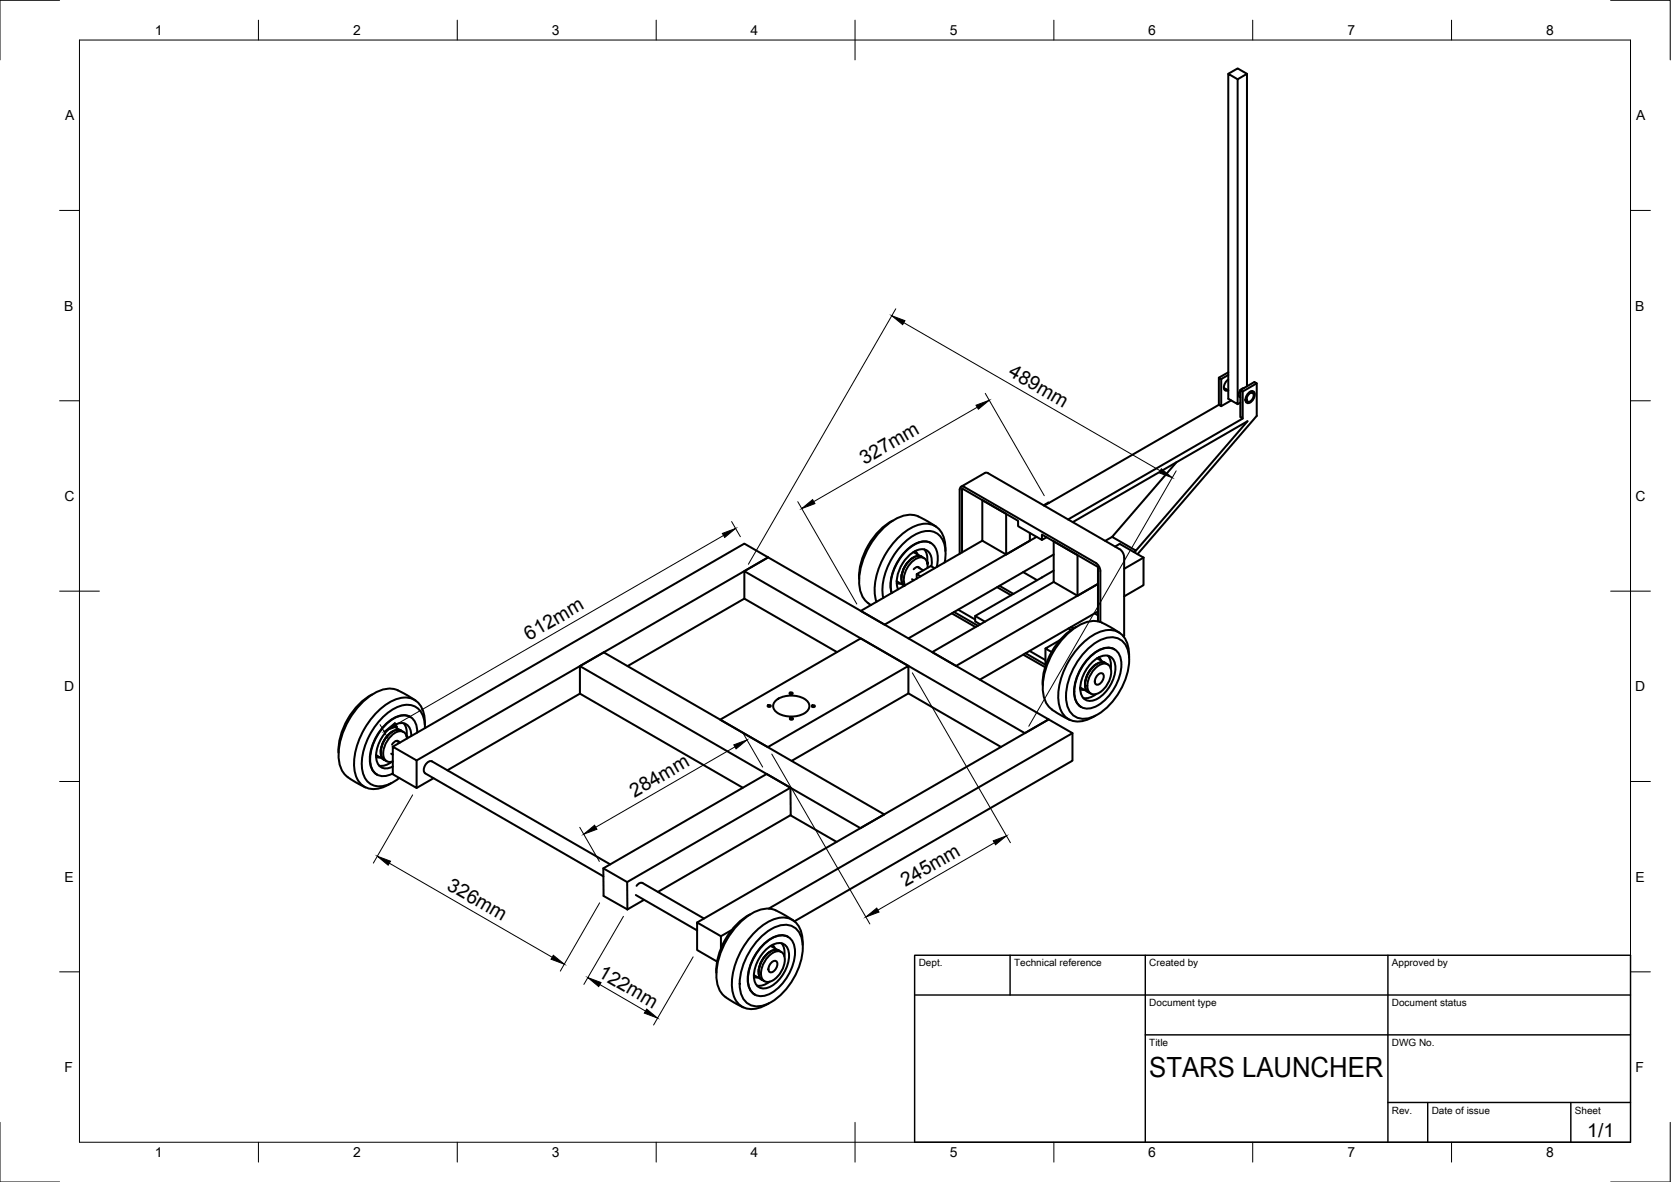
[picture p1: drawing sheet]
<svg xmlns="http://www.w3.org/2000/svg" width="420mm" height="297mm" viewBox="0 0 420 297" stroke-linecap="round" stroke-linejoin="round" font-family="sans-serif">
<!-- layer: Visible -->
<g fill="none" stroke="#000" stroke-width=".51">
<path d="M308.8 18.5l2.4-1.3 2.3 1.3M311.2 19.9l-2.4-1.4v81.7l2.4 1.4v-81.7l2.3-1.4v78.6M307.1 95.3l-.6-.4v6.8M307.7 97.5l1.1 .6M308.2 97.8l-.3 .1M308.8 95.4a1.86 1.86 0 0 0-.6 2.8l.6-.1M308.8 94.2l-1.7 1.1v6.8l-.6-.4M308.8 93.6l-2.3 1.3M311.9 98.1l.6 .3v6.8l-.6-.4v-6.7l3.5-2.1 .6 .3-3.5 2.1M311.9 98.1a1.19 1.19 0 0 0 0 1.8M312.8 97.5l-.9 .5M314 98.7a.86 .86 0 0 1 1.5 0 2.16 2.16 0 0 1-1.9 2.6 1.43 1.43 0 0 1 0-2.2z"/>
<path d="M314.1 99a.65 .65 0 0 1 1.1 0 1.54 1.54 0 0 1-1.5 1.9 1.41 1.41 0 0 1 .4-1.9zM314.4 98.4l.6 .3M314.8 98.3l.1 .4M316 96.3v8.2l-30 34.8M295.8 116.2l-16.2 18.7 6 3.5 28.1-32.5-44 25.3M306.5 101.7l-43.9 25.4M309.6 100.6l-2.5 1.5M311.9 101.2l-.7 .4M312.5 105.2l-43.9 25.3M313.1 100.6l.6 .3M313.6 100.9l-.3 .1M224.5 130.8a17.2 17.2 0 0 0-8.5 14.7"/>
<path d="M229.7 138.7l.1 .1M229.7 138.8l2 1.1M230.1 138.5l.6 .8M231.8 139.9a2.83 2.83 0 0 0-3.2 1.1 5.9 5.9 0 0 0-1.8 5.4l.6 .8M232.4 138.1l.7 1.3v1.8M234 136.4l.1 .1M234 136.4a5.2 5.2 0 0 0-5.8 1.6 12.7 12.7 0 0 0-4.2 10.2l.2 .8M235.4 132.4l-3-1.9a6.5 6.5 0 0 0-7.2-.1 19.2 19.2 0 0 0-9.1 17.1 5.7 5.7 0 0 0 2.9 4.5M237.7 138.5a6.1 6.1 0 0 0-3.2-6.6 7.9 7.9 0 0 0-7.3 2.1 19.4 19.4 0 0 0-7.2 15.5l.4 1.7M241.3 139.2v-16.1a.72 .72 0 0 1 .4-.8 .72 .72 0 0 1 .8 .1l33 19M241.7 122.3l6-3.5h.5l33.3 19.2a2.48 2.48 0 0 1 1.2 2M241.9 138.8v-16.1l14.1 8.2v1.3l6 3.5v-1.4l14.1 8.2v13.7"/>
<path d="M247 135.9l6 3.4M259 133.9v2l-6 3.4v-10.2l-6-3.4v10.2M260.6 134.9l-38.2 22.1-6-3.5 30.6-17.6M263.2 135l-1.2 .7M263.8 126.4l-.2-.1-1.2 .7M264.9 139.3l-36.5 21.1M279.6 134.9l-1.7 1M280.4 137.4l1.1-.7 6 3.4M285.6 138.4l-.5 .3M187.2 143.5l5.9-3.4 70.6 40.7-6 3.4-70.5-40.7v6.9M187.2 150.4l-29.4 17M187.2 150.4l23.3 13.5"/>
<path d="M225.5 146.6l1 .1M225.5 146.1l1.9 1.1M229.3 145.5l.5 .3M229.6 140.1a6.6 6.6 0 0 0-2.9 5.2M230.5 144.3v1.1M230.7 142.5l1.5 .8M231.3 142.8a.91 .91 0 0 0-1.6 .3M232.3 140.3a2.32 2.32 0 0 0-3.2 .2 6.1 6.1 0 0 0-2.3 5.9l.6 .8M233.1 141.2l.2 .2M233.2 141.7h.1M233.2 142.7a1.9 1.9 0 0 0-.5-2.1 1.9 1.9 0 0 0-2.2-.3 6.2 6.2 0 0 0-3.1 6.3l.2 .5M233.3 141.5h.1"/>
<path d="M233.3 141.3l-.1 .4zM234.2 142.3a3.6 3.6 0 0 0-1.5-4.1 5.2 5.2 0 0 0-5.2 2.6 7.9 7.9 0 0 0-1.7 7.3M235 142.8l-1-.6-3.5 2.1 1 .5M235.5 142.5a6 6 0 0 0-1-5.7 4 4 0 0 0-5 .3 12.7 12.7 0 0 0-5.5 11.2l.2 .7M237.5 141.3a7.1 7.1 0 0 0-1.7-7.1 5.7 5.7 0 0 0-6.4 .6 17.3 17.3 0 0 0-7.5 14.5l.2 1M239.3 154.1l6 3.5M239.9 153.8l6 3.5M240.9 153.2l4.3 2.5M245.2 154.8l2.5 1.4M250.7 147.6l3.5 2M251.3 147.2l3.5 2.1M257.3 143.8l3.5 2"/>
<path d="M264.9 143.4l-19.7 11.4v1.4l1.3 .7M264.9 146.2l6 3.5M268.7 157.9l.6 .4M269.3 157.6l.6 .4M270.6 157.5a17.2 17.2 0 0 0-8.4 14.7M275.2 154.1l.9 .6M275.5 141.4l.7 .7 .5 1.4v12.8M276.1 153.7l-29.7 17.1M277.1 156.5l4.5 2.6M277.1 156.5a7.6 7.6 0 0 0-7.7 2 19.4 19.4 0 0 0-7.1 15.7 5.9 5.9 0 0 0 2.2 4.1M282.7 140v19.8l-.3 .1M287.5 140.1v7l-4.8 2.8"/>
<path d="M287.5 140.1l-4.8 2.8M93.6 174.5a17.2 17.2 0 0 0-8.5 14.7M104.5 176.1l-.5-.4a17 17 0 0 0-5.7-2.7 11 11 0 0 0-8 4.3 18.9 18.9 0 0 0-5.1 13.9 7.2 7.2 0 0 0 4.1 5.3l2.6 1.4M145.8 167.4l70.5 40.7 6-3.4-70.5-40.8-6 3.5v6.9M145.8 174.3l-33.3 19.3M145.8 174.3l41 23.7M193.1 177.2h.4l.3 .3-.5 .2-.3-.2zM195.1 176a6.5 6.5 0 0 1 8.1 .4 1.92 1.92 0 0 1-1 2.9 6.5 6.5 0 0 1-7.5-.9 1.72 1.72 0 0 1 .4-2.4zM198.6 174.1l.4-.1 .3 .3-.5 .2-.3-.2zM204.2 177.3l.4-.1 .3 .3-.5 .2-.3-.2zM228.4 167.4l-12-7-35.3 20.5 12 6.9 35.3-20.4v6.9l-29.3 16.9M228.4 174.3l23.3 13.4"/>
<path d="M234.4 163.9l30.5-17.7v-10.2l6 3.5v10.2l5.2-3-35.7 20.7zM257.3 164.5l5.5 3.2M258.9 163.6l4 2.3M262.9 163v4.1l-5-2.9M264.5 178.3l4.5 2.6M266.4 161l-3.5 2 1.5 .9M271.6 172.8l2.1 1.2M271.6 173.2l1.1 .2M273.1 163.5a8.3 8.3 0 0 1 7.7-3.2 5.1 5.1 0 0 1 3.1 5.5 17.1 17.1 0 0 1-9 14.3 4.5 4.5 0 0 1-6.8-3.9 16.8 16.8 0 0 1 5-12.7zM273.7 174l.6 .3M274.3 164.9a6 6 0 0 1 5.2-2 3.8 3.8 0 0 1 2.5 4.1 12.7 12.7 0 0 1-6.9 10.7 3.3 3.3 0 0 1-4.9-2.8 12.7 12.7 0 0 1 4.1-10zM274.6 166.4a4.3 4.3 0 0 1 4.3-1.5 3.3 3.3 0 0 1 1.5 3.8 9.5 9.5 0 0 1-5.2 7.2 2.6 2.6 0 0 1-2.7-.3 2.6 2.6 0 0 1-.9-2.6 9.9 9.9 0 0 1 3-6.6z"/>
<path d="M275.2 168.1a2.69 2.69 0 0 1 3.5-1 4 4 0 0 1-.2 4.7 4.8 4.8 0 0 1-3.4 2.7 2.05 2.05 0 0 1-1.6-2.9l.4-1.5zM275.6 174.4l-1.7 .9-1.5 .1M275.8 166.8a6.6 6.6 0 0 0-3 5.2M275.9 165.4l2 1.2a2.83 2.83 0 0 0-3.2 1.1 5.7 5.7 0 0 0-1.7 5.5l.7 .8M276 169.6a.82 .82 0 0 1 1.5 0 2.08 2.08 0 0 1-1.8 2.5 1.38 1.38 0 0 1 0-2.1zM276.3 165.2l.6 .8M278.5 167a2.71 2.71 0 0 0-3.9 .8 5.6 5.6 0 0 0-1.5 5.5l.6 .7M278.6 164.8l.6 1.4 .1 1.9M280.2 163.2a4.7 4.7 0 0 0-5.5 1.2 12.6 12.6 0 0 0-4.5 10.8 3.6 3.6 0 0 0 1.6 2.5M283.9 165.2a6.1 6.1 0 0 0-3.6-6.7 8.7 8.7 0 0 0-7.8 2.9 19.3 19.3 0 0 0-6.4 14.7 5.1 5.1 0 0 0 4.6 5.2 8 8 0 0 0 4.7-1.5M94.6 189.8l2 1.1M94.6 190.2l1 .1"/>
<path d="M96.6 191l.6 .3M98.4 189.4l.4 .2M98.6 191.4l-1.7 .9-1.6 .1M98.7 183.8a6.6 6.6 0 0 0-3 5.2M98.8 187.6l6 3.5v6.9l-6-3.4zM98.8 187.6l88.4-51 5.9 3.5-88.3 51M98.8 182.4h.1M98.8 182.5l2 1.1M99.2 182.2l.6 .8M99.7 186.2l.8 .5M100.4 186.6a.88 .88 0 0 0-.9-.5 .88 .88 0 0 0-.7 .7l-.2 .3M100.8 183.6l.7 .4"/>
<path d="M100.8 183.6a3.3 3.3 0 0 0-3.7 1.7 5.5 5.5 0 0 0-1.1 5l.6 .6M100.9 183.6a2.87 2.87 0 0 0-3.3 1.1 5.7 5.7 0 0 0-1.6 5.5l.6 .8M101.5 181.8l.7 1.3v1.9M102.2 184.9l.2 .1M102.3 185.4h.1M102.3 185.6a1.78 1.78 0 0 0-1-1.7 1.78 1.78 0 0 0-1.9 .2 6.2 6.2 0 0 0-2.9 6.3 1.61 1.61 0 0 0 2.3 .9M102.4 185.2h.1M102.4 185l-.1 .4zM103.2 180.2a4.8 4.8 0 0 0-5.5 1.2 12.6 12.6 0 0 0-4.6 10.7 3.7 3.7 0 0 0 1.7 2.6M103.4 185a2.7 2.7 0 0 0-1.2-2.9 2.7 2.7 0 0 0-3.1 .1 9.1 9.1 0 0 0-4.3 9.2 2.52 2.52 0 0 0 4 1.2M104.9 184.1a3.7 3.7 0 0 0-3.1-4.3 8.7 8.7 0 0 0-6.6 4.5 10.9 10.9 0 0 0-1.9 8.3 3.4 3.4 0 0 0 5.5 1.8M106.8 182.2a6.1 6.1 0 0 0-3.5-6.7 8.7 8.7 0 0 0-7.9 2.8 19.3 19.3 0 0 0-6.3 14.8 5.1 5.1 0 0 0 4.6 5.2 8 8 0 0 0 4.7-1.5"/>
<path d="M106.8 183a5.1 5.1 0 0 0-3.3-5.8 8.3 8.3 0 0 0-7 2.8 16.9 16.9 0 0 0-5.4 13.6 4.4 4.4 0 0 0 6.4 3.6l2.9-1.7M106.9 194.3l44.8 25.9M106.9 194.3a1.98 1.98 0 0 1 1.7-3l44.8 25.9M109 195.6l-4.2 2.4M198.7 180.5l.4-.1 .3 .3-.5 .2-.3-.2zM198.8 198v6.8l-33.4 19.3M269.7 184.2l-76.4 44.1M151.7 218.2l6 3.5 41.1-23.7-6-3.5-41.1 23.7 .1 7 6 3.3M198.8 204.9l11.6 6.7M157.7 221.7l.1 6.8M159.9 224.9l15.4 8.9M161.5 221.9l15.5 8.9"/>
<path d="M161.6 221.9a1.18 1.18 0 0 0-1.5 .7M161.9 226.1l-4.1 2.4M181.3 238.4v-3.1l-6-3.5v6.9l5 2.9M184 233.7l-2.7 1.6M188.6 229.8a17.2 17.2 0 0 0-8.5 14.7M191 235.8a8.3 8.3 0 0 1 7.8-3.2 5.1 5.1 0 0 1 3.1 5.5 17.1 17.1 0 0 1-9.1 14.3 4.5 4.5 0 0 1-6.8-4 16.8 16.8 0 0 1 5-12.6zM192.3 237.1a6 6 0 0 1 5.2-1.9 3.8 3.8 0 0 1 2.4 4.1 12.7 12.7 0 0 1-6.9 10.7 3.3 3.3 0 0 1-4.9-2.8 12.7 12.7 0 0 1 4.2-10.1zM192.6 238.7a4.3 4.3 0 0 1 4.2-1.6 3.3 3.3 0 0 1 1.5 3.9 9.5 9.5 0 0 1-5.1 7.2 2.6 2.6 0 0 1-2.7-.4 2.6 2.6 0 0 1-.9-2.6 9.9 9.9 0 0 1 3-6.5zM193.7 239.1a6.6 6.6 0 0 0-2.9 5.2M193.8 237.7l2 1.2M194.2 237.5l.6 .8M195.9 238.9l.5 .4"/>
<path d="M196.5 237l.7 1.4v1.9M198.2 235.4a4.7 4.7 0 0 0-5.5 1.3 12.6 12.6 0 0 0-4.6 10.7 3.6 3.6 0 0 0 1.6 2.5M199.5 231.4l-.5-.4a17 17 0 0 0-5.7-2.7 11 11 0 0 0-8 4.3 18.9 18.9 0 0 0-5.1 13.9 7.2 7.2 0 0 0 4.1 5.3l2.6 1.4M199.7 231.5l70-40.3v-7l-6-3.4-88.4 51M201.8 237.5a6.1 6.1 0 0 0-3.6-6.7 8.7 8.7 0 0 0-7.8 2.8 19.3 19.3 0 0 0-6.3 14.8 5.1 5.1 0 0 0 4.6 5.2 8 8 0 0 0 4.7-1.5M189.6 245l2.6 1.6M189.6 245.5l1 .1M189.7 249.9l.1 .1M192.5 240.1l.5-.5a2.59 2.59 0 0 1 2.9-.7 2.91 2.91 0 0 0-3.3 1.1 5.7 5.7 0 0 0-1.6 5.5l.6 .7a3.3 3.3 0 0 1-.4-4zM193.2 240.4a2.69 2.69 0 0 1 3.5-1 4 4 0 0 1-.2 4.7 4.8 4.8 0 0 1-3.5 2.7 2.05 2.05 0 0 1-1.6-2.9l.5-1.5zM193.6 246.7l-1.7 .9-1.6 .1M194 241.9a.82 .82 0 0 1 1.4 0 2.08 2.08 0 0 1-1.7 2.4 1.38 1.38 0 0 1 0-2.1z"/>
</g>
<!-- layer: Border -->
<g fill="none" stroke="#000" stroke-width=".25">
<path d="M15 .1h-15v15M20 10.1h390v276.9h-390zM65 5.1v5M115 5.1v5M165 5.1v5M215 5.1v10M265 5.1v5M315 5.1v5M365 5.1v5M405 .1h15v15M15 52.9h5M410 52.9h5"/>
<path d="M15 100.7h5M410 100.7h5M15 148.6h10M405 148.6h10M15 196.4h5M410 196.4h5M15 244.2h5M410 244.2h5M0 282.1v14.9h15M65 287v5M115 287v5M165 287v5"/>
<path d="M215 282.1v9.9M265 287v5M315 287v5M365 287v5M420 282.1v14.9h-15"/>
</g>
<!-- layer: TitleBlock -->
<path d="M230 240.1h180v46.9h-180zM230 250h180M254 240.1v9.9M288 240.1v46.9M349 240.1v46.9M288 260.1h122M349 277.1h61M359 277.1v9.9M395 277.1v9.9" fill="none" stroke="#000" stroke-width=".36"/>
<!-- layer: Dimensions -->
<g fill="none" stroke="#000" stroke-width=".25">
<path d="M225.2 77.6l-37 64.2M227.3 81.1l64.4 37.2M247.7 98.9l14.9 25.7M245.7 102.3l-41.1 23.8M295.7 118.3l-37 64.2M181.9 134.6l-82.3 47.5M184 131.1l2.2 3.8M200.6 126.1l14.8 25.7M229.4 169.1l24.7 42.7M95.6 182.1l2.2 3.8M103.8 199.8l-9.9 17.1M184.8 187.7l-35 20.2"/>
<path d="M186.8 184.2l5 8.6M194.1 189.5l24.6 42.7M97.9 216.9l41 23.7M145.8 207.9l4.9 8.6M250 211.8l-29.3 16.9M150.8 226.9l-9.9 17.1M156.8 230.3l-10 17.1M150.8 247.4l11.5 6.7M174.3 240.5l-10 17.1"/>
</g>
<g fill="#000" stroke="#000" stroke-width=".25">
<path d="M224.2 79.3l3.3 1.3-.5 1zM245.4 101.8l3.3-1.2-2.7 2.2zM292 117.8l2.7 2.2-3.3-1.2zM181.6 134.1l3.4-1.3-2.8 2.3zM201.6 127.8l2.7-2.3 .6 1.1zM96.6 183.8l2.7-2.2 .6 1zM184.5 187.2l3.3-1.3-2.7 2.3zM94.9 215.2l3.3 1.2-.6 1zM146.8 209.6l2.7-2.2 .6 1zM249.7 211.3l3.4-1.3-2.8 2.3zM217.7 230.4l2.8-2.2 .5 1zM139.1 240.1l2.8 2.2-3.3-1.2z"/>
<path d="M147.8 245.7l3.3 1.2-.6 1zM162.6 253.6l2.7 2.2-3.3-1.2z"/>
</g>
<text font-size="7" x="289" y="270.6">STARS LAUNCHER</text>
<g font-size="4.9">
<text x="253.3" y="94.3" transform="rotate(30 253.3 94.3)">489mm</text>
<text x="217.4" y="116.9" transform="rotate(-30 217.4 116.9)">327mm</text>
<text x="133" y="161" transform="rotate(-30 133 161)">612mm</text>
<text x="159.6" y="200.5" transform="rotate(-30 159.6 200.5)">284mm</text>
<text x="112.1" y="223.4" transform="rotate(30 112.1 223.4)">326mm</text>
<text x="227.6" y="222.9" transform="rotate(-30 227.6 222.9)">245mm</text>
<text x="150.2" y="245.3" transform="rotate(30 150.2 245.3)">122mm</text>
<text x="399.1" y="285.7">1/1</text>
</g>
<g font-size="3.5">
<text x="39" y="8.8">1</text>
<text x="88.8" y="8.8">2</text>
<text x="138.8" y="8.8">3</text>
<text x="188.7" y="8.8">4</text>
<text x="238.8" y="8.8">5</text>
<text x="288.7" y="8.8">6</text>
<text x="338.8" y="8.8">7</text>
<text x="388.8" y="8.8">8</text>
<text x="16.4" y="30.2">A</text>
<text x="411.4" y="30.2">A</text>
<text x="16.2" y="78">B</text>
<text x="411.2" y="78">B</text>
<text x="16.2" y="125.9">C</text>
<text x="411.2" y="125.9">C</text>
<text x="16.2" y="173.7">D</text>
<text x="411.2" y="173.7">D</text>
<text x="16.2" y="221.6">E</text>
<text x="411.2" y="221.6">E</text>
<text x="16.2" y="269.4">F</text>
<text x="411.2" y="269.4">F</text>
<text x="39" y="290.8">1</text>
<text x="88.8" y="290.8">2</text>
<text x="138.8" y="290.8">3</text>
<text x="188.7" y="290.8">4</text>
<text x="238.8" y="290.8">5</text>
<text x="288.7" y="290.8">6</text>
<text x="338.8" y="290.8">7</text>
<text x="388.8" y="290.8">8</text>
</g>
<g font-size="2.5">
<text x="231" y="242.9">Dept.</text>
<text x="255" y="242.9">Technical reference</text>
<text x="289" y="242.9">Created by</text>
<text x="350" y="242.9">Approved by</text>
<text x="289" y="252.8">Document type</text>
<text x="350" y="252.8">Document status</text>
<text x="289" y="262.9">Title</text>
<text x="350" y="262.9">DWG No.</text>
<text x="350" y="279.9">Rev.</text>
<text x="360" y="279.9">Date of issue</text>
<text x="396" y="279.9">Sheet</text>
</g>
</svg>
